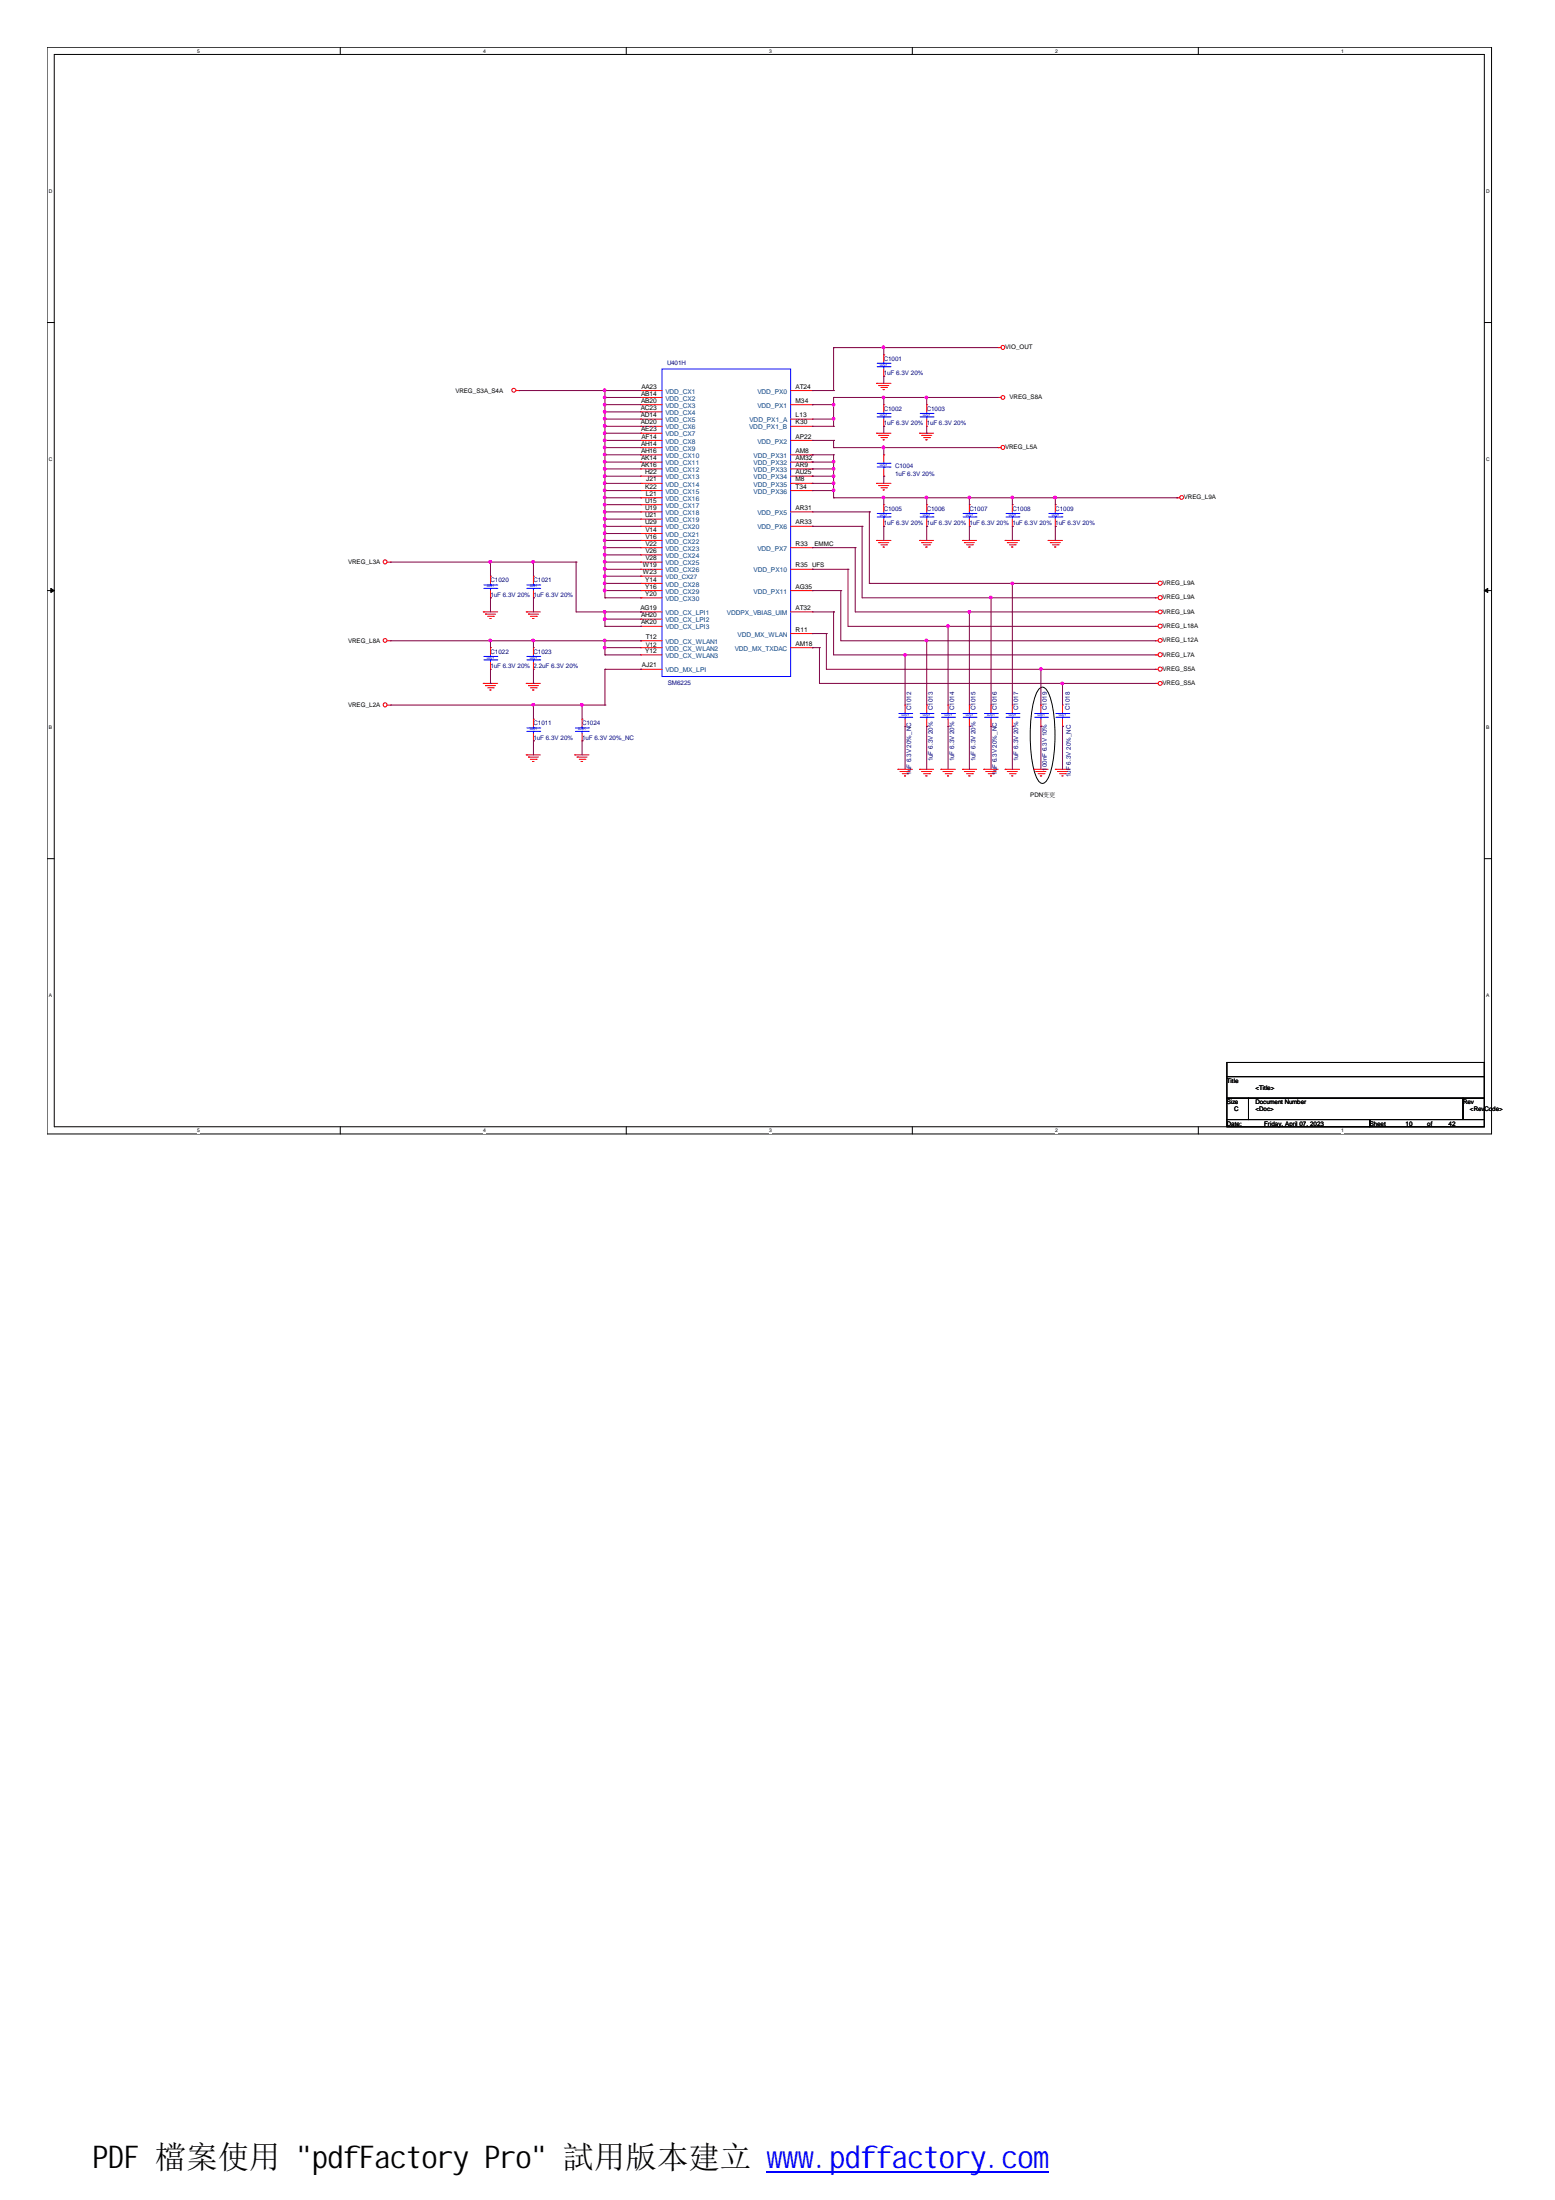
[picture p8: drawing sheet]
<svg xmlns="http://www.w3.org/2000/svg" width="210mm" height="297mm" viewBox="0 0 210 297" stroke-linecap="round" stroke-linejoin="round" font-family="sans-serif">
<path d="M6.3 6.4h195v146.7h-195zM7.3 7.4h193.1v144.7h-193.1z" fill="none" stroke="#000" stroke-width=".13"/>
<g fill="#fff">
<path d="M26.6 6.5h.4v.8h-.4z"/>
<path d="M26.6 152.3h.4v.7h-.4z"/>
</g>
<path d="M45.9 6.4v1M45.9 152.1v1" fill="none" stroke="#000" stroke-width=".13"/>
<g fill="#fff">
<path d="M65.2 6.5h.4v.8h-.4z"/>
<path d="M65.2 152.3h.4v.7h-.4z"/>
</g>
<path d="M84.5 6.4v1M84.5 152.1v1" fill="none" stroke="#000" stroke-width=".13"/>
<g fill="#fff">
<path d="M103.8 6.5h.4v.8h-.4z"/>
<path d="M103.8 152.3h.4v.7h-.4z"/>
</g>
<path d="M123.1 6.4v1M123.1 152.1v1" fill="none" stroke="#000" stroke-width=".13"/>
<g fill="#fff">
<path d="M142.5 6.5h.3v.8h-.3z"/>
<path d="M142.5 152.3h.3v.7h-.3z"/>
</g>
<path d="M161.8 6.4v1M161.8 152.1v1" fill="none" stroke="#000" stroke-width=".13"/>
<g fill="#fff">
<path d="M181.1 6.5h.3v.8h-.3z"/>
<path d="M181.1 152.3h.3v.7h-.3z"/>
<path d="M6.6 25.4h.5v.8h-.5z"/>
<path d="M200.6 25.4h.5v.8h-.5z"/>
<path d="M6.6 61.6h.5v.8h-.5z"/>
<path d="M200.6 61.6h.5v.8h-.5z"/>
</g>
<path d="M6.3 43.5h1M200.4 43.5h.9" fill="none" stroke="#000" stroke-width=".13"/>
<g fill="#fff">
<path d="M6.6 97.8h.5v.8h-.5z"/>
<path d="M200.6 97.8h.5v.8h-.5z"/>
</g>
<path d="M6.3 79.7h1M200.4 79.7h.9" fill="none" stroke="#000" stroke-width=".13"/>
<g fill="#000" stroke="#000" stroke-width=".13">
<path d="M6.9 79.4l.4 .3-.4 .3z" fill-rule="evenodd"/>
<path d="M200.4 79.7l.4-.3v.6z" fill-rule="evenodd"/>
</g>
<g fill="#fff">
<path d="M6.6 134h.5v.8h-.5z"/>
<path d="M200.6 134h.5v.8h-.5z"/>
</g>
<path d="M140.4 92.9l.3-.1a1.79 1.79 0 0 1 1.1 1.5 19.9 19.9 0 0 1-.2 10.6l-.6 .8-.3 .1a1.78 1.78 0 0 1-1.1-1.6 21.6 21.6 0 0 1 0-9.9l.5-1.1zM6.3 115.9h1M200.4 115.9h.9M165.6 143.5h34.8v1.9h-34.8zM165.6 145.4h34.8v2.9h-34.8zM165.6 148.3h2.9v2.9h-2.9zM165.6 151.2h19.3v.9h-19.3zM168.5 148.3h29v2.9h-29zM184.9 151.2h15.5v.9h-15.5zM197.5 148.3h2.9v2.9h-2.9z" fill="none" stroke="#000" stroke-width=".13"/>
<g fill="none" stroke="#f00" stroke-width=".13">
<path d="M69.7 52.7h.4M70.1 52.7h.1M86.5 52.7h.1M86.5 53.7h.1M86.5 54.6h.1M86.5 55.6h.1M86.5 56.6h.1M86.5 57.6h.1M86.5 58.5h.1M86.5 59.5h.1M86.5 52.7h2.9M86.5 53.7h2.9"/>
<path d="M86.5 58.5h2.9M86.5 54.6h2.9M86.5 55.6h2.9M86.5 56.6h2.9M86.5 57.6h2.9M86.5 59.5h2.9M106.7 52.7h2.9M106.7 54.6h2.9M106.7 56.6h2.9M106.7 57.6h2.9M106.7 59.5h2.9M109.6 52.7h.1"/>
<path d="M109.6 54.6h.1M109.6 56.6h.1M109.6 57.6h.1M109.6 59.5h.1M118.3 51.8h.1M118.3 58.5h.1M118.3 51.8h2M118.3 58.5h2M118.6 52.1h.1M118.6 58.8h.1M118.6 52.1h1.4M118.6 58.8h1.4"/>
<path d="M118.9 52.3h.8M118.9 59.1h.8M119.2 52.6h.1M119.2 59.4h.1M119.2 52.6h.2M119.2 59.4h.2M119.3 54.6h.1M119.3 57.6h.1M119.3 47.9h.1M119.3 50.8h.1M119.3 47.9v.9M119.3 49.8v1"/>
<path d="M119.3 54.6v1M119.3 56.6v1M119.7 52.3h.1M119.7 59.1h.1M124.1 58.5h.1M124.1 58.5h1.9M124.4 58.8h.1M124.4 58.8h1.4M124.7 59.1h.8M125 59.4h.1M125 59.4h.2M125.1 54.6h.1"/>
<path d="M125.1 57.6h.1M125.1 54.6v1M125.1 56.6v1M125.5 59.1h.1M134.7 46.9h.1M134.7 53.7h.1M134.7 46.9h.4M134.7 53.7h.4M52.3 75.9h.4M52.7 75.9h.1M66.2 77.8h.1M66.2 77.8v1"/>
<path d="M66.2 79.7v1M72 77.8h.1M72 77.8v1M72 79.7v1M86.5 60.4h.1M86.5 61.4h.1M86.5 62.4h.1M86.5 63.3h.1M86.5 64.3h.1M86.5 65.3h.1M86.5 66.2h.1M86.5 67.2h.1"/>
<path d="M86.5 68.1h.1M86.5 69.1h.1M86.5 70.1h.1M86.5 71.1h.1M86.5 72h.1M86.5 73h.1M86.5 73.9h.1M86.5 74.9h.1M86.5 75.9h.1M86.5 76.9h.1M86.5 78.8h.1M86.5 77.8h.1"/>
<path d="M86.5 79.7h.1M86.5 60.4h2.9M86.5 65.3h2.9M86.5 67.2h2.9M86.5 73h2.9M86.5 78.8h2.9M86.5 75.9h2.9M86.5 61.4h2.9M86.5 62.4h2.9M86.5 63.3h2.9M86.5 64.3h2.9M86.5 66.2h2.9"/>
<path d="M86.5 68.1h2.9M86.5 69.1h2.9M86.5 70.1h2.9M86.5 71.1h2.9M86.5 72h2.9M86.5 73.9h2.9M86.5 74.9h2.9M86.5 76.9h2.9M86.5 77.8h2.9M86.5 79.7h2.9M106.7 65.3h2.9M106.7 61.4h2.9"/>
<path d="M106.7 62.4h2.9M106.7 63.3h2.9M106.7 64.3h2.9M106.7 66.2h2.9M106.7 69.1h2.9M106.7 71.1h2.9M106.7 73.9h2.9M106.7 76.9h2.9M106.7 79.7h2.9M109.6 61.4h.1M109.6 62.4h.1M109.6 63.3h.1"/>
<path d="M109.6 64.3h.1M109.6 65.3h.1M109.6 66.2h.1M109.6 69.1h.1M109.6 71.1h.1M109.6 73.9h.1M109.6 76.9h.1M109.6 79.7h.1M118.3 65.3h.1M118.3 73h.1M118.3 65.3h2M118.3 73h2"/>
<path d="M118.6 65.6h.1M118.6 73.3h.1M118.6 65.6h1.4M118.6 73.3h1.4M118.9 65.9h.8M118.9 73.6h.8M119.2 66.2h.1M119.2 73.9h.1M119.2 66.2h.2M119.2 73.9h.2M119.3 61.4h.1M119.3 64.3h.1"/>
<path d="M119.3 68.1h.1M119.3 71.1h.1M119.3 61.4v1M119.3 63.3v1M119.3 68.1v1M119.3 70.1v1M119.7 65.9h.1M119.7 73.6h.1M124.1 73h.1M124.1 73h1.9M124.4 73.3h.1M124.4 73.3h1.4"/>
<path d="M124.7 73.6h.8M125 73.9h.1M125 73.9h.2M125.1 68.1h.1M125.1 71.1h.1M125.1 68.1v1M125.1 70.1v1M125.5 73.6h.1M129.9 73h.1M129.9 73h1.9M130.2 73.3h.1M130.2 73.3h1.3"/>
<path d="M130.5 73.6h.8M130.8 73.9h.1M130.8 73.9h.2M130.9 68.1h.1M130.9 71.1h.1M130.9 68.1v1M130.9 70.1v1M131.3 73.6h.1M134.7 60.4h.1M134.7 60.4h.4M135.7 73h.1M135.7 73h1.9"/>
<path d="M136 73.3h.1M136 73.3h1.3M136.3 73.6h.7M136.6 73.9h.1M136.7 68.1h.1M136.7 71.1h.1M136.7 68.1v1M136.7 70.1v1M137 73.6h.1M141.5 73h.1M141.5 73h1.9M141.8 73.3h.1"/>
<path d="M141.8 73.3h1.3M142.1 73.6h.7M142.4 73.9h.1M142.5 68.1h.1M142.5 71.1h.1M142.5 68.1v1M142.5 70.1v1M142.8 73.6h.1M156 78.8h.1M156 78.8h.3M158.9 67.2h.1M158.9 67.2h.4"/>
<path d="M52.3 86.5h.4M52.3 95.2h.4M52.7 95.2h.1M52.7 86.5h.1M65.2 82.6h.1M65.2 92.3h.1M65.2 82.6h2M65.2 92.3h2M65.5 82.9h.1M65.5 92.6h.1M65.5 82.9h1.4M65.5 92.6h1.4"/>
<path d="M65.8 83.2h.8M65.8 92.9h.8M66.1 83.5h.1M66.1 93.2h.1M66.1 83.5h.2M66.1 93.2h.2M66.2 87.4h.1M66.2 90.4h.1M66.2 80.7h.1M66.2 87.4v1M66.2 89.4v1M66.6 83.2h.1"/>
<path d="M66.6 92.9h.1M71 82.6h.1M71 92.3h.1M71 82.6h1.9M71 92.3h1.9M71.3 82.9h.1M71.3 92.6h.1M71.3 82.9h1.4M71.3 92.6h1.4M71.6 83.2h.8M71.6 92.9h.8M71.9 83.5h.1"/>
<path d="M71.9 93.2h.1M71.9 83.5h.2M71.9 93.2h.2M72 97.1h.1M72 80.7h.1M72 87.4h.1M72 90.4h.1M72 87.4v1M72 89.4v1M72 97.1v1M72 99v1M72.4 83.2h.1"/>
<path d="M72.4 92.9h.1M78.6 97.1h.1M78.6 97.1v1M78.6 99v1M86.5 80.7h.1M86.5 82.6h.1M86.5 83.6h.1M86.5 84.6h.1M86.5 86.5h.1M86.5 87.4h.1M86.5 88.4h.1M86.5 90.4h.1"/>
<path d="M86.5 80.7h2.9M86.5 82.6h2.9M86.5 84.6h2.9M86.5 86.5h2.9M86.5 88.4h2.9M86.5 90.4h2.9M86.5 83.6h2.9M86.5 87.4h2.9M106.7 82.6h2.9M106.7 87.4h2.9M106.7 85.5h2.9M109.6 82.6h.1"/>
<path d="M109.6 85.5h.1M109.6 87.4h.1M122.2 95.2h.1M122.2 98.1h.1M122.2 95.2v1M122.2 97.1v1M125.1 95.2h.1M125.1 98.1h.1M125.1 95.2v1M125.1 97.1v1M128 95.2h.1M128 98.1h.1"/>
<path d="M128 95.2v1M128 97.1v1M130.9 95.2h.1M130.9 98.1h.1M130.9 95.2v1M130.9 97.1v1M133.8 95.2h.1M133.8 98.1h.1M133.8 95.2v1M133.8 97.1v1M136.7 95.2h.1M136.7 98.1h.1"/>
<path d="M136.7 95.2v1M136.7 97.1v1M140.5 95.2h.1M140.5 98.1h.1M140.5 95.2v1M140.5 97.1v1M143.4 95.2h.1M143.4 98.1h.1M143.4 95.2v1M143.4 97.1v1M156 80.7h.1M156 82.6h.1"/>
<path d="M156 84.6h.1M156 86.5h.1M156 88.4h.1M156 90.4h.1M156 92.3h.1M156 80.7h.3M156 82.6h.3M156 84.6h.3M156 86.5h.3M156 88.4h.3M156 90.4h.3M156 92.3h.3"/>
<path d="M71 101.9h.1M71 101.9h1.9M71.3 102.2h.1M71.3 102.2h1.4M71.6 102.5h.8M71.9 102.8h.1M71.9 102.8h.2M72 100h.1M72.4 102.5h.1M77.6 101.9h.1M77.6 101.9h1.9M77.9 102.2h.1"/>
<path d="M77.9 102.2h1.3M78.2 102.5h.8M78.4 102.8h.1M78.4 102.8h.3M78.6 100h.1M79 102.5h.1M121.2 103.9h.1M121.2 103.9h1.9M121.5 104.2h.1M121.5 104.2h1.4M121.8 104.5h.8M122.1 104.8h.1"/>
<path d="M122.1 104.8h.2M122.6 104.5h.1M124.1 103.9h.1M124.1 103.9h1.9M124.4 104.2h.1M124.4 104.2h1.4M124.7 104.5h.8M125 104.8h.1M125 104.8h.2M125.5 104.5h.1M127 103.9h.1M127 103.9h1.9"/>
<path d="M127.3 104.2h.1M127.3 104.2h1.4M127.6 104.5h.8M127.9 104.8h.1M127.9 104.8h.2M128.4 104.5h.1M129.9 103.9h.1M129.9 103.9h1.9M130.2 104.2h.1M130.2 104.2h1.3M130.5 104.5h.8M130.8 104.8h.1"/>
<path d="M130.8 104.8h.2M131.3 104.5h.1M132.8 103.9h.1M132.8 103.9h1.9M133.1 104.2h.1M133.1 104.2h1.4M133.4 104.5h.8M133.7 104.8h.1M133.7 104.8h.2M134.2 104.5h.1M135.7 103.9h.1M135.7 103.9h1.9"/>
<path d="M136 104.2h.1M136 104.2h1.3M136.3 104.5h.7M136.6 104.8h.1M137 104.5h.1M139.6 103.9h.1M139.6 103.9h1.9M139.8 104.2h.1M139.8 104.2h1.4M140.1 104.5h.8M140.4 104.8h.1M140.4 104.8h.2"/>
<path d="M140.9 104.5h.1M142.5 103.9h.1M142.5 103.9h1.9M142.7 104.2h.1M142.7 104.2h1.4M143 104.5h.8M143.3 104.8h.1M143.3 104.8h.2M143.8 104.5h.1"/>
<circle cx="69.4" cy="52.7" r=".27"/>
<circle cx="135.4" cy="46.9" r=".27"/>
<circle cx="135.4" cy="53.7" r=".26"/>
<circle cx="52" cy="75.9" r=".27"/>
<circle cx="135.4" cy="60.4" r=".27"/>
<circle cx="156.6" cy="78.7" r=".29"/>
<circle cx="159.5" cy="67.2" r=".26"/>
<circle cx="52" cy="95.2" r=".27"/>
<circle cx="52" cy="86.5" r=".26"/>
<circle cx="156.6" cy="88.4" r=".29"/>
<circle cx="156.6" cy="84.5" r=".29"/>
<circle cx="156.6" cy="90.3" r=".29"/>
<circle cx="156.6" cy="80.7" r=".29"/>
<circle cx="156.6" cy="82.6" r=".27"/>
<circle cx="156.6" cy="86.5" r=".27"/>
<circle cx="156.6" cy="92.3" r=".27"/>
</g>
<g fill="none" stroke="#00f" stroke-width=".13">
<path d="M89.4 49.8h17.3v41.5h-17.3zM118.4 56.3h1.7M118.4 55.8h1.7M118.4 49.5h1.7M118.4 49.1h1.7M119.3 55.8h.1M119.3 56.3h.1M119.3 49.1h.1M119.3 49.5h.1M119.3 48.8v.3M119.3 49.5v.3M119.3 55.6v.2"/>
<path d="M119.3 56.3v.3M120.1 56.3h.1M120.1 55.8h.1M120.1 49.5h.1M120.1 49.1h.1M124.2 56.3h1.7M124.2 55.8h1.7M125.1 55.8h.1M125.1 56.3h.1M125.1 55.6v.2M125.1 56.3v.3M125.9 56.3h.1"/>
<path d="M125.9 55.8h.1M65.3 79.4h1.8M65.3 79h1.8M66.2 79h.1M66.2 79.4h.1M66.2 78.8v.2M66.2 79.4v.3M67.1 79.4h.1M67.1 79h.1M71.1 79.4h1.8M71.1 79h1.8M72 79h.1"/>
<path d="M72 79.4h.1M72 78.8v.2M72 79.4v.3M72.9 79.4h.1M72.9 79h.1M118.4 63.1h1.7M118.4 62.6h1.7M118.4 69.8h1.7M118.4 69.3h1.7M119.3 62.6h.1M119.3 63.1h.1M119.3 69.3h.1"/>
<path d="M119.3 69.8h.1M119.3 62.4v.2M119.3 63.1v.2M119.3 69.1v.2M119.3 69.8v.3M120.1 63.1h.1M120.1 62.6h.1M120.1 69.8h.1M120.1 69.3h.1M124.2 69.8h1.7M124.2 69.3h1.7M125.1 69.3h.1"/>
<path d="M125.1 69.8h.1M125.1 69.1v.2M125.1 69.8v.3M125.9 69.8h.1M125.9 69.3h.1M130 69.8h1.7M130 69.3h1.7M130.9 69.3h.1M130.9 69.8h.1M130.9 69.1v.2M130.9 69.8v.3M131.7 69.8h.1"/>
<path d="M131.7 69.3h.1M135.8 69.8h1.7M135.8 69.3h1.7M136.7 69.3h.1M136.7 69.8h.1M136.7 69.1v.2M136.7 69.8v.3M137.5 69.8h.1M137.5 69.3h.1M141.6 69.8h1.7M141.6 69.3h1.7M142.5 69.3h.1"/>
<path d="M142.5 69.8h.1M142.5 69.1v.2M142.5 69.8v.3M143.3 69.8h.1M143.3 69.3h.1M65.3 89.1h1.8M65.3 88.6h1.8M66.2 88.6h.1M66.2 89.1h.1M66.2 88.4v.2M66.2 89.1v.3M67.1 89.1h.1"/>
<path d="M67.1 88.6h.1M71.1 98.7h1.8M71.1 98.3h1.8M71.1 89.1h1.8M71.1 88.6h1.8M72 98.3h.1M72 98.7h.1M72 88.6h.1M72 89.1h.1M72 88.4v.2M72 89.1v.3M72 98.1v.2"/>
<path d="M72 98.7v.3M72.9 98.7h.1M72.9 98.3h.1M72.9 89.1h.1M72.9 88.6h.1M77.7 98.7h1.7M77.7 98.3h1.7M78.6 98.3h.1M78.6 98.7h.1M78.6 98.1v.2M78.6 98.7v.3M79.4 98.7h.1"/>
<path d="M79.4 98.3h.1M121.3 96.8h1.8M121.3 96.3h1.8M122.2 96.3h.1M122.2 96.8h.1M122.2 96.2v.1M122.2 96.8v.3M123.1 96.8h.1M123.1 96.3h.1M124.2 96.8h1.7M124.2 96.3h1.7M125.1 96.3h.1"/>
<path d="M125.1 96.8h.1M125.1 96.2v.1M125.1 96.8v.3M125.9 96.8h.1M125.9 96.3h.1M127.1 96.8h1.8M127.1 96.3h1.8M128 96.3h.1M128 96.8h.1M128 96.2v.1M128 96.8v.3M128.9 96.8h.1"/>
<path d="M128.9 96.3h.1M130 96.8h1.7M130 96.3h1.7M130.9 96.3h.1M130.9 96.8h.1M130.9 96.2v.1M130.9 96.8v.3M131.7 96.8h.1M131.7 96.3h.1M132.9 96.8h1.7M132.9 96.3h1.7M133.8 96.3h.1"/>
<path d="M133.8 96.8h.1M133.8 96.2v.1M133.8 96.8v.3M134.6 96.8h.1M134.6 96.3h.1M135.8 96.8h1.7M135.8 96.3h1.7M136.7 96.3h.1M136.7 96.8h.1M136.7 96.2v.1M136.7 96.8v.3M137.5 96.8h.1"/>
<path d="M137.5 96.3h.1M139.7 96.8h1.7M139.7 96.3h1.7M140.5 96.3h.1M140.5 96.8h.1M140.5 96.2v.1M140.5 96.8v.3M141.4 96.8h.1M141.4 96.3h.1M142.5 96.8h1.8M142.5 96.3h1.8M143.4 96.3h.1"/>
<path d="M143.4 96.8h.1M143.4 96.2v.1M143.4 96.8v.3M144.3 96.8h.1M144.3 96.3h.1"/>
</g>
<g fill="none" stroke="#800040" stroke-width=".13">
<path d="M70.1 52.7h.1M70.1 52.7h16.4M81.7 52.7h.1M81.7 53.7h.1M81.7 54.6h.1M81.7 55.6h.1M81.7 56.6h.1M81.7 57.6h.1M81.7 58.5h.1M81.7 59.5h.1M81.7 52.7v28M81.7 53.7h4.8"/>
<path d="M81.7 54.6h4.8M81.7 55.6h4.8M81.7 56.6h4.8M81.7 57.6h4.8M81.7 58.5h4.8M81.7 59.5h4.8M109.6 54.6h.1M109.6 52.7h2.9M109.6 54.6h2.9M109.6 56.6h2.9M109.6 57.6h2.9M109.6 59.5h2.9"/>
<path d="M112.5 46.9h.1M112.5 52.7h.1M112.5 53.7h.1M112.5 54.6h.1M112.5 56.6h.1M112.5 57.6h.1M112.5 59.5h.1M112.5 46.9h22.2M112.5 46.9v5.8M112.5 53.7v3.9M112.5 59.5v.9M112.5 53.7h22.2"/>
<path d="M119.3 46.9h.1M119.3 50.8h.1M119.3 53.7h.1M119.3 57.6h.1M119.3 46.9v1M119.3 50.8v1M119.3 53.7v.9M119.3 57.6v.9M125.1 53.7h.1M125.1 58.5h.1M125.1 53.7v.9M125.1 57.6v.9"/>
<path d="M52.7 75.9h25.1M66.2 75.9h.1M66.2 75.9v1.9M72 75.9h.1M72 75.9v1.9M77.8 75.9h.1M77.8 75.9v6.7h8.7M81.7 60.4h.1M81.7 61.4h.1M81.7 62.4h.1M81.7 63.3h.1M81.7 64.3h.1"/>
<path d="M81.7 65.3h.1M81.7 66.2h.1M81.7 67.2h.1M81.7 68.1h.1M81.7 69.1h.1M81.7 70.1h.1M81.7 71.1h.1M81.7 72h.1M81.7 73h.1M81.7 73.9h.1M81.7 74.9h.1M81.7 75.9h.1"/>
<path d="M81.7 76.9h.1M81.7 77.8h.1M81.7 78.8h.1M81.7 79.7h.1M81.7 60.4h4.8M81.7 61.4h4.8M81.7 62.4h4.8M81.7 63.3h4.8M81.7 64.3h4.8M81.7 65.3h4.8M81.7 66.2h4.8M81.7 67.2h4.8"/>
<path d="M81.7 68.1h4.8M81.7 69.1h4.8M81.7 70.1h4.8M81.7 71.1h4.8M81.7 72h4.8M81.7 73h4.8M81.7 73.9h4.8M81.7 74.9h4.8M81.7 75.9h4.8M81.7 76.9h4.8M81.7 77.8h4.8M81.7 78.8h4.8"/>
<path d="M81.7 79.7h4.8M109.6 61.4h.1M109.6 62.4h.1M109.6 63.3h.1M109.6 64.3h.1M109.6 65.3h.1M109.6 66.2h.1M109.6 71.1h.1M109.6 73.9h.1M109.6 76.9h.1M109.6 79.7h.1M109.6 61.4h2.9"/>
<path d="M109.6 62.4h2.9M109.6 63.3h2.9M109.6 64.3h2.9M109.6 65.3h2.9M109.6 66.2h2.9M109.6 69.1h7.7M109.6 71.1h6.8M109.6 73.9h5.8M109.6 76.9h4.9M109.6 79.7h3.9M112.5 60.4h.1M112.5 61.4h.1"/>
<path d="M112.5 62.4h.1M112.5 63.3h.1M112.5 64.3h.1M112.5 65.3h.1M112.5 67.2h.1M112.5 66.2h.1M112.5 61.4v5.8M112.5 60.4h22.2M112.5 67.2h46.4M113.5 79.7h.1M113.5 79.7v6.8h42.5M114.5 76.9h.1"/>
<path d="M114.5 76.9v7.7h41.5M115.4 73.9h.1M115.4 73.9v8.7h40.6M116.4 71.1h.1M116.4 71.1v9.6h39.6M117.3 78.8h.1M117.3 69.1h.1M117.3 78.8h38.7M117.3 69.1v9.7M119.3 60.4h.1M119.3 64.3h.1M119.3 67.2h.1"/>
<path d="M119.3 71.1h.1M119.3 60.4v1M119.3 64.3v1M119.3 67.2v.9M119.3 71.1v1.9M125.1 67.2h.1M125.1 71.1h.1M125.1 67.2v.9M125.1 71.1v1.9M130.9 67.2h.1M130.9 71.1h.1M130.9 67.2v.9"/>
<path d="M130.9 71.1v1.9M136.7 67.2h.1M136.7 71.1h.1M136.7 78.8h.1M136.7 67.2v.9M136.7 71.1v1.9M136.7 78.8v16.4M142.5 67.2h.1M142.5 71.1h.1M142.5 67.2v.9M142.5 71.1v1.9M158.9 67.2h.1"/>
<path d="M52.7 86.5h33.8M52.7 95.2h29M66.2 80.7h.1M66.2 86.5h.1M66.2 92.3h.1M66.2 80.7v1.9M66.2 86.5v.9M66.2 90.4v1.9M72 80.7h.1M72 95.2h.1M72 86.5h.1M72 92.3h.1"/>
<path d="M72 80.7v1.9M72 86.5v.9M72 90.4v1.9M72 95.2v1.9M78.6 95.2h.1M78.6 95.2v1.9M81.7 80.7h.1M81.7 90.4h.1M81.7 83.6h.1M81.7 84.6h.1M81.7 82.6h.1M81.7 86.5h.1"/>
<path d="M81.7 87.4h.1M81.7 88.4h.1M81.7 95.2h.1M81.7 82.6v2M81.7 86.5v1.9M81.7 90.4v4.8M81.7 80.7h4.8M81.7 84.6h4.8M81.7 90.4h4.8M81.7 88.4h4.8M81.7 83.6h4.8M81.7 87.4h4.8"/>
<path d="M86.5 84.6h.1M86.5 90.4h.1M86.5 82.6h.1M86.5 86.5h.1M109.6 85.5h.1M109.6 87.4h.1M109.6 82.6h2.9M109.6 85.5h1.9M109.6 87.4h1M110.6 87.4h.1M110.6 87.4v4.9h45.4M111.5 85.5h.1"/>
<path d="M111.5 85.5v4.9h44.5M112.5 82.6h.1M112.5 82.6v5.8h43.5M122.2 88.4h.1M122.2 98.1h.1M122.2 88.4v6.8M122.2 98.1v5.8M125.1 86.5h.1M125.1 98.1h.1M125.1 86.5v8.7M125.1 98.1v5.8M128 84.6h.1"/>
<path d="M128 98.1h.1M128 84.6v10.6M128 98.1v5.8M130.9 82.6h.1M130.9 98.1h.1M130.9 82.6v12.6M130.9 98.1v5.8M133.8 80.7h.1M133.8 98.1h.1M133.8 80.7v14.5M133.8 98.1v5.8M136.7 98.1h.1"/>
<path d="M136.7 98.1v5.8M140.5 90.4h.1M140.5 98.1h.1M140.5 90.4v4.8M140.5 98.1v5.8M143.4 92.3h.1M143.4 98.1h.1M143.4 92.3v2.9M143.4 98.1v5.8M72 100h.1M72 100v1.9M78.6 100h.1"/>
<path d="M78.6 100v1.9"/>
</g>
<g fill="#f0f" stroke="#f0f" stroke-width=".13">
<path d="M119.1 46.8h.3v.2h-.3z" fill-rule="evenodd"/>
<path d="M81.5 52.6h.2v.2h-.2z" fill-rule="evenodd"/>
<path d="M81.5 53.5h.2v.3h-.2z" fill-rule="evenodd"/>
<path d="M81.5 54.5h.2v.3h-.2z" fill-rule="evenodd"/>
<path d="M119.1 53.5h.3v.3h-.3z" fill-rule="evenodd"/>
<path d="M124.9 53.5h.3v.3h-.3z" fill-rule="evenodd"/>
<path d="M81.5 55.5h.2v.2l-.1 .1-.1-.1z" fill-rule="evenodd"/>
<path d="M112.4 54.5h.2v.3h-.2z" fill-rule="evenodd"/>
<path d="M81.5 56.4h.2v.3h-.2z" fill-rule="evenodd"/>
<path d="M112.4 56.4h.2v.3h-.2z" fill-rule="evenodd"/>
<path d="M81.5 58.4h.2v.2h-.2z" fill-rule="evenodd"/>
<path d="M81.5 57.4h.2v.2h-.2z" fill-rule="evenodd"/>
<path d="M81.5 60.3h.2v.2l-.1 .1-.1-.1z" fill-rule="evenodd"/>
<path d="M81.5 59.3h.2v.3h-.2z" fill-rule="evenodd"/>
<path d="M119.1 60.3h.3v.2l-.1 .1-.2-.1z" fill-rule="evenodd"/>
<path d="M81.5 62.2h.2v.3h-.2z" fill-rule="evenodd"/>
<path d="M81.5 61.2h.2v.3h-.2z" fill-rule="evenodd"/>
<path d="M81.5 63.2h.2v.2h-.2z" fill-rule="evenodd"/>
<path d="M81.5 65.1h.2v.3h-.1h-.1z" fill-rule="evenodd"/>
<path d="M81.5 64.2h.2v.2h-.2z" fill-rule="evenodd"/>
<path d="M81.5 67h.2v.3h-.2z" fill-rule="evenodd"/>
<path d="M81.5 66.1h.2v.2h-.2z" fill-rule="evenodd"/>
<path d="M112.4 62.2h.2v.3h-.2z" fill-rule="evenodd"/>
<path d="M130.7 67h.3v.3h-.3z" fill-rule="evenodd"/>
<path d="M124.9 67h.3v.3h-.3z" fill-rule="evenodd"/>
<path d="M136.5 67h.3v.3h-.3z" fill-rule="evenodd"/>
<path d="M142.3 67h.3v.3h-.3z" fill-rule="evenodd"/>
<path d="M81.5 68h.2v.3h-.2z" fill-rule="evenodd"/>
<path d="M81.5 69.9h.2v.3l-.1 .1-.1-.1z" fill-rule="evenodd"/>
<path d="M81.5 69h.2v.2h-.2z" fill-rule="evenodd"/>
<path d="M112.4 63.2h.2v.2h-.2z" fill-rule="evenodd"/>
<path d="M112.4 64.2h.2v.2h-.2z" fill-rule="evenodd"/>
<path d="M81.5 71.9h.2v.2h-.2z" fill-rule="evenodd"/>
<path d="M81.5 70.9h.2v.2h-.2z" fill-rule="evenodd"/>
<path d="M112.4 65.1h.2v.3h-.1h-.1z" fill-rule="evenodd"/>
<path d="M81.5 72.8h.2v.3h-.2z" fill-rule="evenodd"/>
<path d="M112.4 66.1h.2v.2h-.2z" fill-rule="evenodd"/>
<path d="M81.5 73.8h.2v.3h-.2z" fill-rule="evenodd"/>
<path d="M81.5 75.7h.2v.3h-.2z" fill-rule="evenodd"/>
<path d="M81.5 74.8h.2v.2l-.1 .1-.1-.1z" fill-rule="evenodd"/>
<path d="M81.5 76.7h.2v.2h-.2z" fill-rule="evenodd"/>
<path d="M81.5 78.6h.2v.3h-.2z" fill-rule="evenodd"/>
<path d="M81.5 77.7h.2v.2h-.2z" fill-rule="evenodd"/>
<path d="M136.5 78.6h.3v.3h-.3z" fill-rule="evenodd"/>
<path d="M81.5 79.6h.2v.2l-.1 .1-.1-.1z" fill-rule="evenodd"/>
<path d="M133.6 80.5h.2v.3h-.2z" fill-rule="evenodd"/>
<path d="M130.7 82.5h.3v.2h-.3z" fill-rule="evenodd"/>
<path d="M66 75.7h.3v.3h-.3z" fill-rule="evenodd"/>
<path d="M71.8 75.7h.3v.3h-.3z" fill-rule="evenodd"/>
<path d="M127.8 84.4h.3v.3h-.2h-.1z" fill-rule="evenodd"/>
<path d="M124.9 86.3h.3v.3h-.3z" fill-rule="evenodd"/>
<path d="M122 88.3h.3v.2h-.3z" fill-rule="evenodd"/>
<path d="M71.8 95h.3v.3h-.3z" fill-rule="evenodd"/>
<path d="M81.5 83.5h.2v.2h-.2z" fill-rule="evenodd"/>
<path d="M119.1 67h.3v.3h-.3z" fill-rule="evenodd"/>
<path d="M81.5 82.5h.2v.2h-.2z" fill-rule="evenodd"/>
<path d="M66 86.3h.3v.3h-.3z" fill-rule="evenodd"/>
<path d="M71.8 86.3h.3v.3h-.3z" fill-rule="evenodd"/>
<path d="M81.5 86.3h.2v.3h-.2z" fill-rule="evenodd"/>
<path d="M140.4 90.2h.2v.2h-.2z" fill-rule="evenodd"/>
<path d="M143.3 92.1h.2v.3h-.2z" fill-rule="evenodd"/>
<path d="M81.5 87.3h.2v.3h-.2z" fill-rule="evenodd"/>
<path d="M78.4 95h.2v.3h-.2z" fill-rule="evenodd"/>
<path d="M119.1 46.8h.3v.2h-.3z" fill-rule="evenodd"/>
<path d="M81.5 52.6h.2v.2h-.2z" fill-rule="evenodd"/>
<path d="M81.5 53.5h.2v.3h-.2z" fill-rule="evenodd"/>
<path d="M81.5 54.5h.2v.3h-.2z" fill-rule="evenodd"/>
<path d="M119.1 53.5h.3v.3h-.3z" fill-rule="evenodd"/>
<path d="M124.9 53.5h.3v.3h-.3z" fill-rule="evenodd"/>
<path d="M81.5 55.5h.2v.2l-.1 .1-.1-.1z" fill-rule="evenodd"/>
<path d="M112.4 54.5h.2v.3h-.2z" fill-rule="evenodd"/>
<path d="M81.5 56.4h.2v.3h-.2z" fill-rule="evenodd"/>
<path d="M112.4 56.4h.2v.3h-.2z" fill-rule="evenodd"/>
<path d="M81.5 58.4h.2v.2h-.2z" fill-rule="evenodd"/>
<path d="M81.5 57.4h.2v.2h-.2z" fill-rule="evenodd"/>
<path d="M81.5 60.3h.2v.2l-.1 .1-.1-.1z" fill-rule="evenodd"/>
<path d="M81.5 59.3h.2v.3h-.2z" fill-rule="evenodd"/>
<path d="M119.1 60.3h.3v.2l-.1 .1-.2-.1z" fill-rule="evenodd"/>
<path d="M81.5 62.2h.2v.3h-.2z" fill-rule="evenodd"/>
<path d="M81.5 61.2h.2v.3h-.2z" fill-rule="evenodd"/>
<path d="M81.5 63.2h.2v.2h-.2z" fill-rule="evenodd"/>
<path d="M81.5 65.1h.2v.3h-.1h-.1z" fill-rule="evenodd"/>
<path d="M81.5 64.2h.2v.2h-.2z" fill-rule="evenodd"/>
<path d="M81.5 67h.2v.3h-.2z" fill-rule="evenodd"/>
<path d="M81.5 66.1h.2v.2h-.2z" fill-rule="evenodd"/>
<path d="M112.4 62.2h.2v.3h-.2z" fill-rule="evenodd"/>
<path d="M130.7 67h.3v.3h-.3z" fill-rule="evenodd"/>
<path d="M124.9 67h.3v.3h-.3z" fill-rule="evenodd"/>
<path d="M136.5 67h.3v.3h-.3z" fill-rule="evenodd"/>
<path d="M142.3 67h.3v.3h-.3z" fill-rule="evenodd"/>
<path d="M81.5 68h.2v.3h-.2z" fill-rule="evenodd"/>
<path d="M81.5 69.9h.2v.3l-.1 .1-.1-.1z" fill-rule="evenodd"/>
<path d="M81.5 69h.2v.2h-.2z" fill-rule="evenodd"/>
<path d="M112.4 63.2h.2v.2h-.2z" fill-rule="evenodd"/>
<path d="M112.4 64.2h.2v.2h-.2z" fill-rule="evenodd"/>
<path d="M81.5 71.9h.2v.2h-.2z" fill-rule="evenodd"/>
<path d="M81.5 70.9h.2v.2h-.2z" fill-rule="evenodd"/>
<path d="M112.4 65.1h.2v.3h-.1h-.1z" fill-rule="evenodd"/>
<path d="M81.5 72.8h.2v.3h-.2z" fill-rule="evenodd"/>
<path d="M112.4 66.1h.2v.2h-.2z" fill-rule="evenodd"/>
<path d="M81.5 73.8h.2v.3h-.2z" fill-rule="evenodd"/>
<path d="M81.5 75.7h.2v.3h-.2z" fill-rule="evenodd"/>
<path d="M81.5 74.8h.2v.2l-.1 .1-.1-.1z" fill-rule="evenodd"/>
<path d="M81.5 76.7h.2v.2h-.2z" fill-rule="evenodd"/>
<path d="M81.5 78.6h.2v.3h-.2z" fill-rule="evenodd"/>
<path d="M81.5 77.7h.2v.2h-.2z" fill-rule="evenodd"/>
<path d="M136.5 78.6h.3v.3h-.3z" fill-rule="evenodd"/>
<path d="M81.5 79.6h.2v.2l-.1 .1-.1-.1z" fill-rule="evenodd"/>
<path d="M133.6 80.5h.2v.3h-.2z" fill-rule="evenodd"/>
<path d="M130.7 82.5h.3v.2h-.3z" fill-rule="evenodd"/>
<path d="M66 75.7h.3v.3h-.3z" fill-rule="evenodd"/>
<path d="M71.8 75.7h.3v.3h-.3z" fill-rule="evenodd"/>
<path d="M127.8 84.4h.3v.3h-.2h-.1z" fill-rule="evenodd"/>
<path d="M124.9 86.3h.3v.3h-.3z" fill-rule="evenodd"/>
<path d="M122 88.3h.3v.2h-.3z" fill-rule="evenodd"/>
<path d="M71.8 95h.3v.3h-.3z" fill-rule="evenodd"/>
<path d="M81.5 83.5h.2v.2h-.2z" fill-rule="evenodd"/>
<path d="M119.1 67h.3v.3h-.3z" fill-rule="evenodd"/>
<path d="M81.5 82.5h.2v.2h-.2z" fill-rule="evenodd"/>
<path d="M66 86.3h.3v.3h-.3z" fill-rule="evenodd"/>
<path d="M71.8 86.3h.3v.3h-.3z" fill-rule="evenodd"/>
<path d="M81.5 86.3h.2v.3h-.2z" fill-rule="evenodd"/>
<path d="M140.4 90.2h.2v.2h-.2z" fill-rule="evenodd"/>
<path d="M143.3 92.1h.2v.3h-.2z" fill-rule="evenodd"/>
<path d="M81.5 87.3h.2v.3h-.2z" fill-rule="evenodd"/>
<path d="M78.4 95h.2v.3h-.2z" fill-rule="evenodd"/>
</g>
<path d="M103.5 293.2h38.1" fill="none" stroke="#00f" stroke-width=".21"/>
<text font-size="4.2" x="12.5" y="292.7">PDF 檔案使用 &quot;pdfFactory Pro&quot; 試用版本建立 ww</text>
<text font-size="4.2" fill="#00f" x="105.6" y="292.7">w.pdffactory.com</text>
<g font-size=".9">
<text x="86.5" y="53.4">AB14</text>
<text x="86.6" y="52.5">AA23</text>
<text x="107.4" y="52.5">AT24</text>
<text x="86.5" y="55.4">AC23</text>
<text x="86.5" y="56.3">AD14</text>
<text x="86.5" y="57.3">AD20</text>
<text x="86.5" y="54.4">AB20</text>
<text x="86.5" y="58.2">AE23</text>
<text x="86.6" y="59.2">AF14</text>
<text x="107.4" y="54.4">M34</text>
<text x="107.4" y="56.3">L13</text>
<text x="107.4" y="57.3">K30</text>
<text x="107.4" y="59.2">AP22</text>
<text x="86.5" y="60.2">AH14</text>
<text x="86.5" y="61.2">AH16</text>
<text x="86.5" y="62.1">AK14</text>
<text x="86.5" y="63.1">AK16</text>
<text x="87.1" y="64">H22</text>
<text x="87.1" y="66">K22</text>
<text x="87.2" y="65">J21</text>
<text x="107.4" y="61.2">AM8</text>
<text x="107.4" y="62.1">AM32</text>
<text x="107.4" y="63.1">AR9</text>
<text x="107.4" y="64">AU25</text>
<text x="107.4" y="65">M8</text>
<text x="107.4" y="66">T34</text>
<text x="87.1" y="67.9">U15</text>
<text x="87.1" y="68.9">U19</text>
<text x="87.1" y="69.8">U21</text>
<text x="87.1" y="70.8">U29</text>
<text x="87.1" y="71.8">V14</text>
<text x="87.2" y="67">L21</text>
<text x="107.4" y="68.9">AR31</text>
<text x="107.4" y="70.8">AR33</text>
<text x="86.8" y="76.6">W19</text>
<text x="86.8" y="77.5">W23</text>
<text x="87.1" y="72.7">V16</text>
<text x="87.1" y="73.7">V22</text>
<text x="87.1" y="74.7">V26</text>
<text x="87.1" y="75.6">V28</text>
<text x="107.4" y="76.6">R35</text>
<text x="107.4" y="73.7">R33</text>
<text x="86.4" y="82.4">AG19</text>
<text x="86.5" y="83.3">AH20</text>
<text x="87.1" y="78.5">Y14</text>
<text x="87.1" y="79.5">Y16</text>
<text x="87.1" y="80.5">Y20</text>
<text x="107.4" y="79.5">AG35</text>
<text x="107.4" y="82.4">AT32</text>
<text x="86.5" y="84.3">AK20</text>
<text x="87.1" y="88.2">Y12</text>
<text x="87.2" y="86.3">T12</text>
<text x="107.4" y="85.3">R11</text>
<text x="107.4" y="87.2">AM18</text>
<text x="86.7" y="90.1">AJ21</text>
</g>
<g font-size=".9" fill="#004080">
<text x="89.8" y="53.2">VDD_CX1</text>
<text x="102.2" y="53.2">VDD_PX0</text>
<text x="89.8" y="54.1">VDD_CX2</text>
<text x="89.8" y="55.1">VDD_CX3</text>
<text x="89.8" y="56">VDD_CX4</text>
<text x="89.8" y="57">VDD_CX5</text>
<text x="89.8" y="58">VDD_CX6</text>
<text x="89.8" y="58.9">VDD_CX7</text>
<text x="89.8" y="59.9">VDD_CX8</text>
<text x="101.1" y="58">VDD_PX1_B</text>
<text x="101.2" y="57">VDD_PX1_A</text>
<text x="102.2" y="55.1">VDD_PX1</text>
<text x="102.2" y="59.9">VDD_PX2</text>
<text x="89.8" y="60.9">VDD_CX9</text>
<text x="89.8" y="61.8">VDD_CX10</text>
<text x="89.8" y="62.8">VDD_CX11</text>
<text x="89.8" y="63.7">VDD_CX12</text>
<text x="89.8" y="64.7">VDD_CX13</text>
<text x="89.8" y="65.7">VDD_CX14</text>
<text x="101.7" y="61.8">VDD_PX31</text>
<text x="101.7" y="62.8">VDD_PX32</text>
<text x="101.7" y="63.7">VDD_PX33</text>
<text x="101.7" y="64.7">VDD_PX34</text>
<text x="101.7" y="65.7">VDD_PX35</text>
<text x="89.8" y="66.7">VDD_CX15</text>
<text x="89.8" y="67.6">VDD_CX16</text>
<text x="89.8" y="68.6">VDD_CX17</text>
<text x="89.8" y="69.5">VDD_CX18</text>
<text x="89.8" y="70.5">VDD_CX19</text>
<text x="89.8" y="71.5">VDD_CX20</text>
<text x="101.7" y="66.7">VDD_PX36</text>
<text x="102.2" y="69.5">VDD_PX5</text>
<text x="102.2" y="71.5">VDD_PX6</text>
<text x="89.8" y="72.5">VDD_CX21</text>
<text x="89.8" y="73.4">VDD_CX22</text>
<text x="89.8" y="74.4">VDD_CX23</text>
<text x="89.8" y="75.3">VDD_CX24</text>
<text x="89.8" y="76.3">VDD_CX25</text>
<text x="89.8" y="77.3">VDD_CX26</text>
<text x="101.7" y="77.3">VDD_PX10</text>
<text x="102.2" y="74.4">VDD_PX7</text>
<text x="89.8" y="79.2">VDD_CX28</text>
<text x="89.8" y="80.2">VDD_CX29</text>
<text x="89.8" y="81.1">VDD_CX30</text>
<text x="89.8" y="83">VDD_CX_LPI1</text>
<text x="98.1" y="83">VDDPX_VBIAS_UIM</text>
<text x="101.7" y="80.2">VDD_PX11</text>
<text x="89.8" y="84">VDD_CX_LPI2</text>
<text x="89.8" y="85">VDD_CX_LPI3</text>
<text x="89.8" y="86.9">VDD_CX_WLAN1</text>
<text x="89.8" y="87.9">VDD_CX_WLAN2</text>
<text x="89.8" y="88.8">VDD_CX_WLAN3</text>
<text x="99.2" y="87.9">VDD_MX_TXDAC</text>
<text x="99.6" y="86">VDD_MX_WLAN</text>
<text x="89.8" y="90.8">VDD_MX_LPI</text>
</g>
<g font-size=".8">
<text x="135.7" y="47.1">VIO_OUT</text>
<text x="61.5" y="53">VREG_S3A_S4A</text>
<text x="136.3" y="53.9">VREG_S8A</text>
<text x="135.7" y="60.6">VREG_L5A</text>
<text x="159.8" y="67.4">VREG_L9A</text>
<text x="47" y="76.2">VREG_L3A</text>
<text x="109.6" y="76.6">UFS</text>
<text x="109.9" y="73.7">EMMC</text>
<text x="156.9" y="79">VREG_L9A</text>
<text x="156.9" y="80.9">VREG_L9A</text>
<text x="156.9" y="82.9">VREG_L9A</text>
<text x="47" y="86.8">VREG_L8A</text>
<text x="87.2" y="87.4">V12</text>
<text x="156.9" y="84.8">VREG_L18A</text>
<text x="156.9" y="86.7">VREG_L12A</text>
<text x="156.9" y="88.7">VREG_L7A</text>
<text x="47" y="95.5">VREG_L2A</text>
<text x="156.9" y="90.6">VREG_S5A</text>
<text x="156.9" y="92.5">VREG_S5A</text>
<text x="139.1" y="107.6">PDN变更</text>
<text x="165.6" y="146.2">Title</text>
<text x="165.6" y="149.1">Size</text>
<text x="169.5" y="147.1">&lt;Title&gt;</text>
<text x="169.5" y="149.1">Document Number</text>
<text x="197.5" y="149.1">Rev</text>
<text x="165.6" y="152">Date:</text>
<text x="166.6" y="150.1">C</text>
<text x="169.5" y="150.1">&lt;Doc&gt;</text>
<text x="170.6" y="152">Friday, April 07, 2023</text>
<text x="184.9" y="152">Sheet</text>
<text x="189.7" y="152">10</text>
<text x="192.7" y="152">of</text>
<text x="195.5" y="152">42</text>
<text x="198.4" y="150.1">&lt;Rev</text>
<text x="200.4" y="150.1">Code&gt;</text>
</g>
<g font-size=".8" fill="#000080">
<text x="90" y="49.3">U401H</text>
<text x="119.3" y="48.7">C1001</text>
<text x="119.3" y="50.6">1uF 6.3V 20%</text>
<text x="119.3" y="55.4">C1002</text>
<text x="119.3" y="57.4">1uF 6.3V 20% 1uF 6.3V 20%</text>
<text x="125.1" y="55.4">C1003</text>
<text x="120.8" y="63.2">C1004</text>
<text x="120.8" y="64.3">1uF 6.3V 20%</text>
<text x="119.3" y="68.9">C1005</text>
<text x="119.3" y="70.9">1uF 6.3V 20% 1uF 6.3V 20% 1uF 6.3V 20% 1uF 6.3V 20% 1uF 6.3V 20%</text>
<text x="125.1" y="68.9">C1006</text>
<text x="130.9" y="68.9">C1007</text>
<text x="136.7" y="68.9">C1008</text>
<text x="142.5" y="68.9">C1009</text>
<text x="66.2" y="78.6">C1020</text>
<text x="66.2" y="80.5">1uF 6.3V 20% 1uF 6.3V 20%</text>
<text x="72" y="78.6">C1021</text>
<text x="66.2" y="88.3">C1022</text>
<text x="72" y="88.3">C1023</text>
<text x="66.2" y="90.2">1uF 6.3V 20% 2.2uF 6.3V 20%</text>
<text x="90.1" y="92.5">SM6225</text>
<text x="123" y="95.9" transform="rotate(-90 123 95.9)">C1012</text>
<text x="125.9" y="95.9" transform="rotate(-90 125.9 95.9)">C1013</text>
<text x="128.8" y="95.9" transform="rotate(-90 128.8 95.9)">C1014</text>
<text x="131.7" y="95.9" transform="rotate(-90 131.7 95.9)">C1015</text>
<text x="134.6" y="95.9" transform="rotate(-90 134.6 95.9)">C1016</text>
<text x="137.5" y="95.9" transform="rotate(-90 137.5 95.9)">C1017</text>
<text x="141.3" y="95.9" transform="rotate(-90 141.3 95.9)">C1019</text>
<text x="144.4" y="95.9" transform="rotate(-90 144.4 95.9)">C1018</text>
<text x="72" y="97.9">C1011</text>
<text x="72" y="99.9">1uF 6.3V 20%</text>
<text x="78.6" y="97.9">C1024</text>
<text x="78.6" y="99.9">1uF 6.3V 20%_NC</text>
<text x="123" y="104.6" transform="rotate(-90 123 104.6)">1uF 6.3V 20%_NC</text>
<text x="125.9" y="102.8" transform="rotate(-90 125.9 102.8)">1uF 6.3V 20%</text>
<text x="128.8" y="102.8" transform="rotate(-90 128.8 102.8)">1uF 6.3V 20%</text>
<text x="131.7" y="102.8" transform="rotate(-90 131.7 102.8)">1uF 6.3V 20%</text>
<text x="134.6" y="104.6" transform="rotate(-90 134.6 104.6)">1uF 6.3V 20%_NC</text>
<text x="137.5" y="102.8" transform="rotate(-90 137.5 102.8)">1uF 6.3V 20%</text>
<text x="141.3" y="104.1" transform="rotate(-90 141.3 104.1)">100nF 6.3V 10%</text>
<text x="144.5" y="104.9" transform="rotate(-90 144.5 104.9)">1uF 6.3V 20%_NC</text>
</g>
<text font-size=".8" fill="#004080" x="89.8" y="78.1">VDD_CX27</text>
<g font-size=".7">
<text x="26.6" y="7.1">5</text>
<text x="65.2" y="7.1">4</text>
<text x="103.8" y="7.1">3</text>
<text x="142.5" y="7.1">2</text>
<text x="181.1" y="7.1">1</text>
<text x="6.6" y="26.1">D</text>
<text x="200.6" y="26.1">D</text>
<text x="6.6" y="62.3">C</text>
<text x="200.6" y="62.3">C</text>
<text x="6.6" y="98.5">B</text>
<text x="200.6" y="98.5">B</text>
<text x="6.6" y="134.6">A</text>
<text x="200.6" y="134.6">A</text>
<text x="26.6" y="152.9">5</text>
<text x="65.2" y="152.9">4</text>
<text x="103.8" y="152.9">3</text>
<text x="142.5" y="152.9">2</text>
<text x="181.1" y="152.9">1</text>
</g>
<g font-size=".5" fill="#00f">
<text x="118.8" y="49.4">0201</text>
<text x="118.8" y="56.2">0201</text>
<text x="124.6" y="56.2">0201</text>
<text x="118.8" y="62.9">0201</text>
<text x="118.8" y="69.7">0201</text>
<text x="124.6" y="69.7">0201</text>
<text x="130.4" y="69.7">0201</text>
<text x="136.2" y="69.7">0201</text>
<text x="142" y="69.7">0201</text>
<text x="65.7" y="79.3">0201</text>
<text x="71.5" y="79.3">0201</text>
<text x="65.7" y="89">0201</text>
<text x="71.5" y="89">0201</text>
<text x="71.5" y="98.6">0201</text>
<text x="78.1" y="98.6">0201</text>
<text x="121.7" y="96.7">0201</text>
<text x="124.6" y="96.7">0201</text>
<text x="127.5" y="96.7">0201</text>
<text x="130.4" y="96.7">0201</text>
<text x="133.3" y="96.7">0201</text>
<text x="136.2" y="96.7">0201</text>
<text x="140" y="96.7">0201</text>
<text x="142.9" y="96.7">0201</text>
</g>
</svg>
